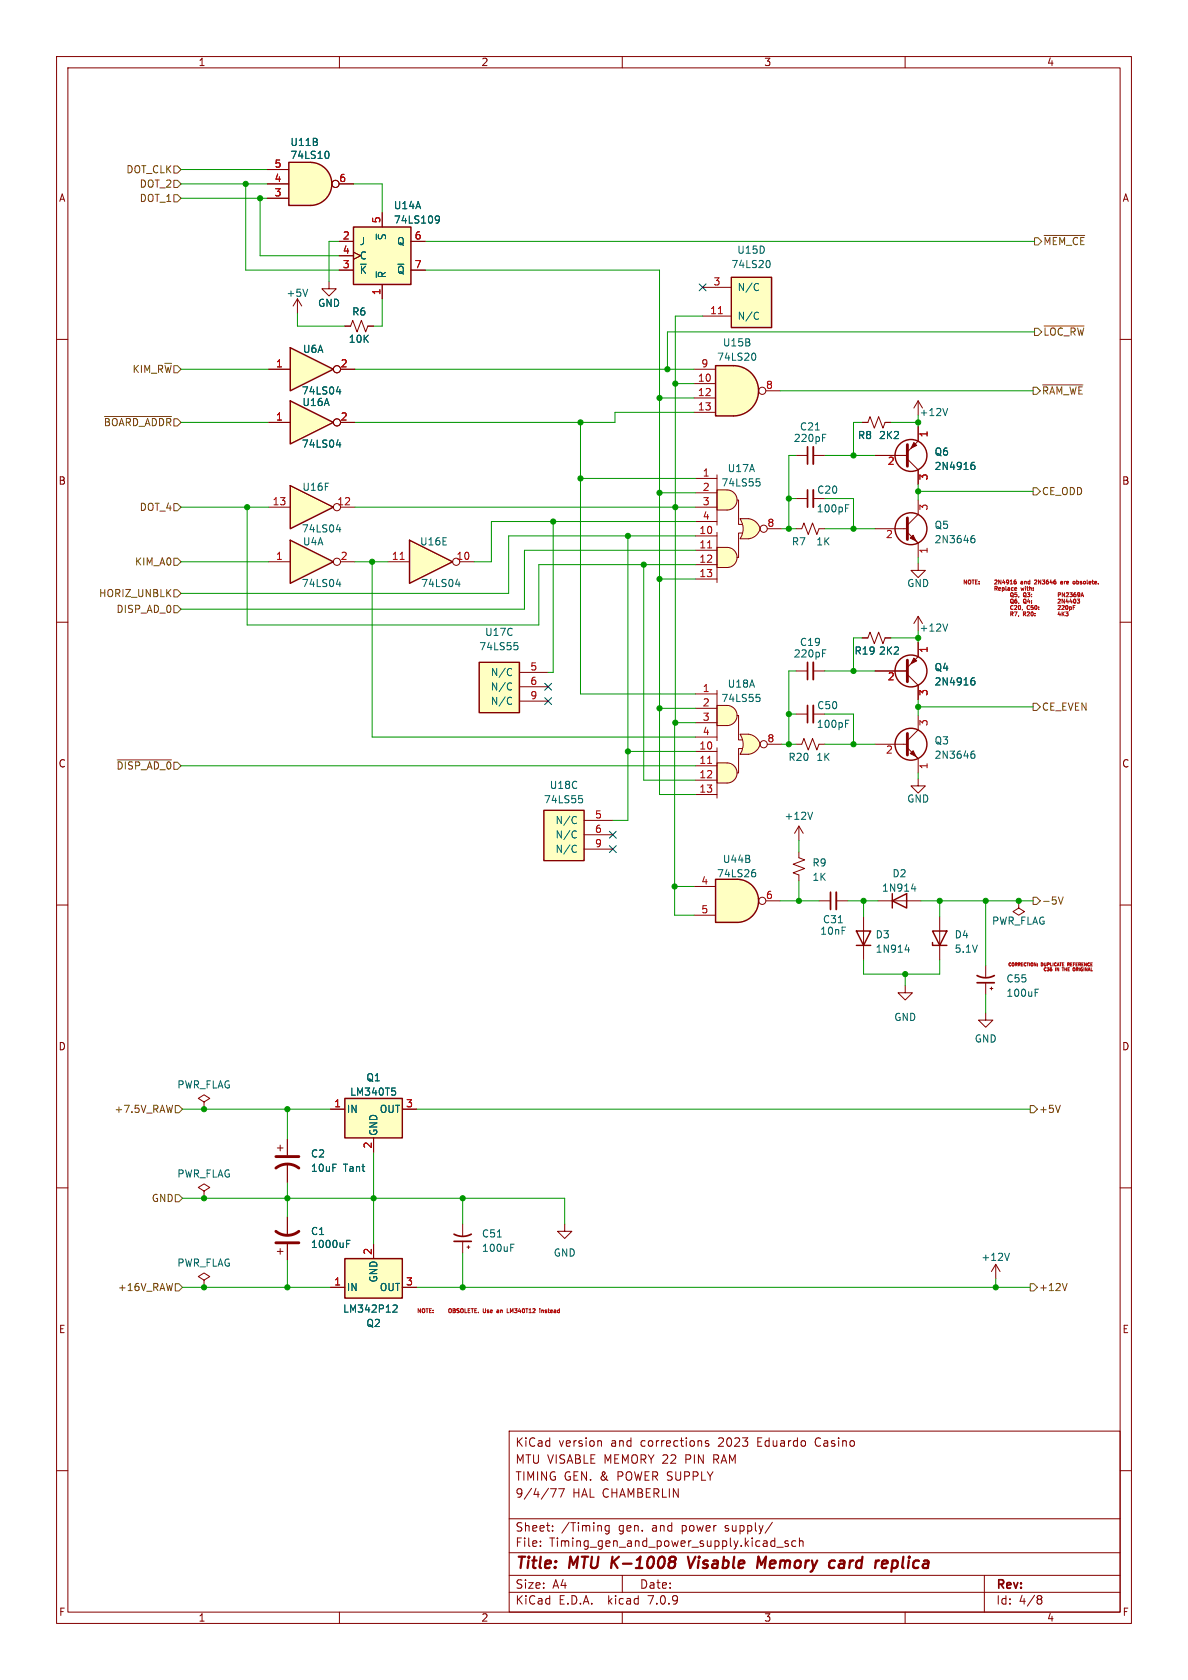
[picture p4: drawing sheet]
<svg xmlns="http://www.w3.org/2000/svg" width="210mm" height="297mm" viewBox="0 0 210 297" stroke-linecap="round" stroke-linejoin="round" font-family="sans-serif">
<g fill="none" stroke="#840000" stroke-width=".18">
<path d="M10 10h190v277h-190zM12 12h186v273h-186zM60 10v2M110 10v2M160 10v2M10 60h2M52.6 52.8l-.8 1.3M52.6 52.8v2.6M52.6 52.8l.7 1.3M198 60h2M140.7 93.5h1l.4-1 .8 2 .7-2 .8 2 .4-1h1M140.7 88.1h2"/>
<path d="M143.8 88.1h2M10 110h2M198 110h2M10 160h2M144.8 159.3h2M147.8 159.3h2.1M180.1 159.3v1.2l-1 .7 1 .6 1-.6-1-.7M180.1 159.3h.1M198 160h2M10 210h2M198 210h2M10 260h2"/>
<path d="M90 253h108v32h-108zM105.9 254.7l.4 .1v.1v.8M125.2 254.8l-.3-.1-.2 .2 .1 .2 .4 .2v.3h-.5M198 260h2M90 278.5h108M90 274.5h108M90 268.5h108M95.5 273.2v.2M95.5 272.5v.1M97.3 263.2h1l-.6 1.5M97.7 270.5v.2M97.7 269.8v.1"/>
<path d="M98.8 263.2h1l-.7 1.5M107.7 269.7v1.2l-.3 .3-.4-.1M107.7 269.8l-.4-.1-.3 .3v.4l.1 .2h.6M110 278.5v3M136.5 269.1l-1.3 1.9M137.3 273.5h1.2M139.3 272.5l-.3-.1-.2 .2v.2l.5 .2v.3h-.5M140.7 272.5l-.5-.1-.2 .3v.4l.1 .2h.6M141.3 272.5l.2-.1 .4 .1 .1 .9M141.3 271.9v1.5M174 278.5v6.5M60 285v2"/>
<path d="M90 281.5h108M110 285v2M160 285v2M183.6 282.1h.3l.3 .3-.3 .3M183.6 282.7h.3M183.9 282.7l.2 .2 .1 .4-.3 .3h-.3"/>
</g>
<path d="M108.3 275.2l-.3 2M109.4 275.2l-1.3 1.1M119.1 275.2l.3 .2a.44 .44 0 0 1-.4 .7l.3 .2a.67 .67 0 0 1-.2 .8M121.6 275.2l.4 2 .9-2M134.1 275.2l.5 1.4 .8-1.4-.2 2M148.5 276l.2-.1 .5 .1M149.3 276.3l-.7 .1a.4 .4 0 0 0-.3 .4 .4 .4 0 0 0 .2 .4l.7-.1M157.7 277.1l.5 .1M157.8 275.9l-.2 2M158 275.9l-.2 .1" fill="none" stroke="#840000" stroke-width=".4"/>
<path d="M54.4 51.1l-.4 1.3M149.5 89.8h.4M149.5 89.2h.6M148.2 163.1h.7" fill="none" stroke="#006464" stroke-width=".18"/>
<path d="M143.8 86.6v3.1M147.8 157.7v3.1" fill="none" stroke="#840000" stroke-width=".33"/>
<path d="M142.7 86.6v3.1M146.8 157.7v3.1" fill="none" stroke="#840000" stroke-width=".3"/>
<path d="M130.3 155.4a3.8 3.8 0 0 1 3.8 3.9 3.8 3.8 0 0 1-3.8 3.8z" fill="#ffffc2" stroke="#ffffc2" stroke-width=".18"/>
<path d="M126.5 155.4h3.8v7.7h-3.8z" fill="#ffffc2"/>
<g fill="none" stroke="#840000" stroke-width=".25">
<path d="M62.5 40.1h10.1v10.2h-10.1zM129.3 49h7.1v8.9h-7.1zM126.5 155.4h3.8a3.8 3.8 0 0 1 3.8 3.9 3.8 3.8 0 0 1-3.8 3.8h-3.8z"/>
<circle cx="161" cy="93.5" r="2.82"/>
<circle cx="161" cy="118.6" r="2.82"/>
</g>
<g fill="none" stroke="#840000" stroke-width=".18">
<path d="M67.6 37.6v2.5M59.9 42.7h2.6M59.9 47.8h2.6M59.9 45.2h2.6M62.5 44.6l1.3 .6-1.3 .6M67.6 50.3v2.5M72.6 42.7h2.6M72.6 47.8h2.6M124.2 55.9h5.1M124.2 50.8h5.1M154.7 93.5h5.7M160.4 94.1l1.9 1.9v2.6"/>
<path d="M161.7 95.4l.5 .5M162.3 88.4v2.5l-1.9 1.9M152.4 112.8h1l.4-1 .8 2 .7-2 .8 2 .4-1h1M154.7 118.6h5.7M160.4 119.3l1.9 1.9v2.5M162.3 113.5v2.6l-1.9 1.9M162.3 109v2.5M162.3 109l-.8 1.2M162.3 109l.8 1.2M140.7 131.6h1l.4-1 .8 2 .7-2 .8 2 .4-1h1M122.7 156.7h3.8M135.4 159.3h2.5"/>
<path d="M122.7 161.8h3.8"/>
<circle cx="134.7" cy="159.3" r=".63"/>
</g>
<g fill="none" stroke="#006464" stroke-width=".18">
<path d="M77.1 38.2h.3l.2 .1a.84 .84 0 0 1-.3 1.1h-.2M77.7 38.7l-.3 .3-.3-.1M133.8 55.2l.3 .1M133.8 50.1l.3 .1M134.1 56.3l-.3 .2M134.1 51.3l-.3 .1M135.8 46a.79 .79 0 0 1 0 1.3M171.7 95.2h.4l.2 .2-.1 .5h-.5M172.2 94.7l-.4 .1M167.5 110.3l-.4 1.3M172.2 119.8l-.4 .2M171.7 120.4l.4-.1 .2 .3-.1 .4h-.5"/>
<path d="M133.1 154.2l.4 .1 .1 .2-.1 .4-.4 .1M133.2 153.7h.3"/>
</g>
<path d="M160.4 91.6v3.8M160.4 116.7v3.8" fill="none" stroke="#840000" stroke-width=".51"/>
<g fill="#840000" stroke="#840000" stroke-width=".18">
<path d="M160.9 95.1l.5-.5 .5 1z"/>
<path d="M161.5 116.3l.6 .5-1.1 .5z"/>
</g>
<g fill="#ffffc2" stroke="#ffffc2" stroke-width=".18">
<path d="M129.3 49h7.1v8.9h-7.1z"/>
<path d="M62.5 40.1h10.1v10.2h-10.1z"/>
<path d="M129.7 64.6a4.4 4.4 0 0 1 4.4 4.5 4.4 4.4 0 0 1-4.4 4.4z"/>
</g>
<path d="M127 55.5h.7" fill="none" stroke="#a90000" stroke-width=".18"/>
<path d="M126.5 64.6h3.2v8.9h-3.2z" fill="#ffffc2"/>
<g fill="none" stroke="#840000" stroke-width=".25">
<path d="M126.5 64.6h3.2a4.4 4.4 0 0 1 4.4 4.5 4.4 4.4 0 0 1-4.4 4.4h-3.2zM84.7 117.1h7.1v8.9h-7.1zM157.7 159.3l2.6-1.3v2.5zM157.7 158v2.5M151.4 164.6h2.5l-1.2 2.5zM151.4 167.1h2.5M61 222.5h10.1v7h-10.1z"/>
<circle cx="161" cy="80.5" r="2.82"/>
<circle cx="161" cy="131.6" r="2.82"/>
</g>
<g fill="none" stroke="#840000" stroke-width=".18">
<path d="M58.2 49.8v1.3h1.2l-1.2 1.2-1.3-1.2h1.3M61 57.7h1l.4-1.1 .7 2.1 .8-2.1 .7 2.1 .4-1h1M122.7 67.8h3.8M122.7 70.4h3.8M122.7 72.9h3.8M122.7 65.3h3.8M135.4 69.1h2.5M152.4 74.7h1l.4-1 .8 2 .7-2 .8 2 .4-1h1M162.3 75.4v2.6l-1.9 1.9M162.3 70.9v2.5M162.3 70.9l-.8 1.2M162.3 70.9l.8 1.2"/>
<path d="M140.7 80.5h2M143.8 80.5h2M154.7 80.5h5.7M160.4 81.2l1.9 1.9v2.5M162.3 99.6v1.2h1.3l-1.3 1.3-1.3-1.3h1.3M91.8 118.9h5.1M140.7 118.6h2M143.8 118.6h2M91.8 121.4h5.1M91.8 124h5.1M140.7 126.2h2M143.8 126.2h2"/>
<path d="M154.7 131.6h5.7M160.4 132.2l1.9 1.9v2.6M161.7 133.5l.5 .5M162.3 126.5v2.5l-1.9 1.9M155.2 159.3h7.6M152.7 162.1v7.6M160 174.2v1.3h1.3l-1.3 1.3-1.3-1.3h1.3M174.2 179.1v1.2h1.3l-1.3 1.3-1.2-1.3h1.2M174.2 170.7v2M174.2 173.7v2.1M175 174.8h.5M175.3 174.5v.5"/>
<path d="M66 220v2.5M58.4 227.6h2.6M71.1 227.6h2.6"/>
<circle cx="134.7" cy="69.1" r=".63"/>
</g>
<g fill="none" stroke="#006464" stroke-width=".18">
<path d="M133.3 62.4a.79 .79 0 0 1 0 1.3M144.1 76h.8M145.4 77.4h.4M145.4 76.8h.6M167.5 72.2l-.4 1.3M171.7 82.3l.4-.1 .2 .3-.1 .4h-.5M172.2 81.7l-.4 .2M90.2 118.2l.3 .1M90.5 119.3l-.3 .2M90.9 113.6h.6M91 114.1h.3l.3 .2-.2 .5-.4 .1M145.4 115.5h.4"/>
<path d="M145.4 114.9h.6M90.2 120.7l.3 .1M90.2 123.3l.3 .1M90.5 121.9l-.3 .1M90.5 124.4l-.3 .1M149.5 127.9h.4M149.5 127.3h.6M171.7 133.3h.4l.2 .2-.1 .5h-.5M172.2 132.8l-.4 .1M161.1 157.1h.8M161.7 156.7v.9M160 167.9h.8"/>
<path d="M160.6 167.5v.8M183 175.5h.4M183 174.9h.6M69.5 230.8l.5-.1 .2 .4-.8 .9h.8"/>
</g>
<path d="M143.8 79v3M143.8 117.1v3M143.8 124.7v3.1" fill="none" stroke="#840000" stroke-width=".33"/>
<path d="M142.7 79v3M142.7 117.1v3M142.7 124.7v3.1M172.7 172.5a3.2 3.2 0 0 0 3.1 0M172.7 173.7h3.1" fill="none" stroke="#840000" stroke-width=".3"/>
<path d="M160.4 78.6v3.8M160.4 129.7v3.8" fill="none" stroke="#840000" stroke-width=".51"/>
<g fill="#840000" stroke="#840000" stroke-width=".18">
<path d="M160.9 133.2l.5-.5 .5 1z"/>
<path d="M161.5 78.2l.6 .5-1.1 .5z"/>
</g>
<g fill="#ffffc2" stroke="#ffffc2" stroke-width=".18">
<path d="M61 222.5h10.1v7h-10.1z"/>
<path d="M84.7 117.1h7.1v8.9h-7.1z"/>
</g>
<path d="M51.3 61.5l7.6 3.8-7.6 3.8z" fill="#ffffc2"/>
<path d="M51.3 61.5l7.6 3.8-7.6 3.8z" fill="none" stroke="#840000" stroke-width=".25"/>
<g fill="none" stroke="#840000" stroke-width=".18">
<path d="M47.5 65.3h3.8M60.2 65.3h2.5M176 223.5l-.7 1.3M176 223.5v2.6M176 223.5l.8 1.3"/>
<circle cx="59.6" cy="65.3" r=".63"/>
</g>
<path d="M59.5 69.2h.8M60.1 68.8v.9M178.4 221.6l-.4 1.2" fill="none" stroke="#006464" stroke-width=".18"/>
<g fill="#ffffc2" stroke="#ffffc2" stroke-width=".18">
<path d="M128.5 96.8a1.78 1.78 0 0 1 1.8 1.8 1.78 1.78 0 0 1-1.8 1.7z"/>
<path d="M128.5 86.6a1.78 1.78 0 0 1 1.8 1.8 1.78 1.78 0 0 1-1.8 1.8z"/>
</g>
<g fill="#ffffc2">
<path d="M126.7 96.8h1.8v3.5h-1.8z"/>
<path d="M126.7 86.6h1.8v3.6h-1.8z"/>
<path d="M130.8 91.7h1.5v3.6h-1.5a3.1 3.1 0 0 0 0-3.6z"/>
</g>
<g fill="#ffffc2" stroke="#ffffc2" stroke-width=".18">
<path d="M132.1 92.9l2.3 .6a2.37 2.37 0 0 1-2.1 1.8z"/>
<path d="M132.3 91.7a2.42 2.42 0 0 1 2.1 1.8l-2.4 .6z"/>
<path d="M54.9 28.7a3.8 3.8 0 0 1 3.8 3.8 3.8 3.8 0 0 1-3.8 3.8z"/>
</g>
<g fill="none" stroke="#840000" stroke-width=".18">
<path d="M122.9 84.6h3.8M122.9 94.7h3.8M122.9 97.3h3.8M122.9 99.8h3.8M122.9 87.1h3.8M122.9 89.7h3.8M122.9 92.2h3.8M126.7 96.8h1.8a1.78 1.78 0 0 1 1.8 1.8 1.78 1.78 0 0 1-1.8 1.7h-1.8zM126.7 86.6h1.8a1.78 1.78 0 0 1 1.8 1.8 1.78 1.78 0 0 1-1.8 1.8h-1.8zM126.7 83.9v8.9M126.7 94.1v8.9M130.3 88.4h.3v4.3h.6"/>
<path d="M130.8 91.7h1.5a2.19 2.19 0 0 1 2 2 2.37 2.37 0 0 1-2 1.6h-1.5a3.1 3.1 0 0 0 0-3.6zM131.2 94.2h-.6v4.4h-.3M135.6 93.5h2.6M122.9 102.4h3.8"/>
<circle cx="135" cy="93.5" r=".63"/>
</g>
<path d="M125.1 96.9h.7" fill="none" stroke="#a90000" stroke-width=".18"/>
<path d="M133.7 84.7h.6M133.8 85.1h.3l.3 .3-.2 .5h-.4" fill="none" stroke="#006464" stroke-width=".18"/>
<path d="M51.1 28.7h3.8v7.6h-3.8z" fill="#ffffc2"/>
<path d="M51.1 28.7h3.8a3.8 3.8 0 0 1 3.8 3.8 3.8 3.8 0 0 1-3.8 3.8h-3.8z" fill="none" stroke="#840000" stroke-width=".25"/>
<g fill="none" stroke="#840000" stroke-width=".18">
<path d="M47.2 35.1h3.9M47.2 32.5h3.9M47.2 30h3.9M59.9 32.5h2.6"/>
<circle cx="59.3" cy="32.5" r=".63"/>
</g>
<path d="M57.9 26.7a.79 .79 0 0 1 0 1.3" fill="none" stroke="#006464" stroke-width=".18"/>
<path d="M51.3 70.9l7.6 3.8-7.6 3.8z" fill="#ffffc2"/>
<path d="M51.3 70.9l7.6 3.8-7.6 3.8z" fill="none" stroke="#840000" stroke-width=".25"/>
<g fill="none" stroke="#840000" stroke-width=".18">
<path d="M47.5 74.7h3.8M60.2 74.7h2.5"/>
<circle cx="59.6" cy="74.7" r=".63"/>
</g>
<path d="M59.5 78.6h.8M60.1 78.2v.9" fill="none" stroke="#006464" stroke-width=".18"/>
<path d="M51.3 85.9l7.6 3.8-7.6 3.8z" fill="#ffffc2"/>
<path d="M51.3 85.9l7.6 3.8-7.6 3.8z" fill="none" stroke="#840000" stroke-width=".25"/>
<g fill="none" stroke="#840000" stroke-width=".18">
<path d="M47.5 89.7h3.8M60.2 89.7h2.5"/>
<circle cx="59.6" cy="89.7" r=".63"/>
</g>
<path d="M59.5 93.6h.8M60.1 93.2v.9" fill="none" stroke="#006464" stroke-width=".18"/>
<path d="M72.4 95.5l7.6 3.8-7.6 3.8z" fill="#ffffc2"/>
<path d="M72.4 95.5l7.6 3.8-7.6 3.8z" fill="none" stroke="#840000" stroke-width=".25"/>
<g fill="none" stroke="#840000" stroke-width=".18">
<path d="M68.6 99.3h3.8M81.3 99.3h2.5"/>
<circle cx="80.6" cy="99.3" r=".63"/>
</g>
<path d="M70.7 98.9h.8" fill="none" stroke="#a90000" stroke-width=".18"/>
<path d="M80.5 103.3h.8M81.2 102.9v.8" fill="none" stroke="#006464" stroke-width=".18"/>
<path d="M51.3 95.5l7.6 3.8-7.6 3.8z" fill="#ffffc2"/>
<path d="M51.3 95.5l7.6 3.8-7.6 3.8zM96.1 143.3h7.2v8.8h-7.2zM61 194.2h10.1v7h-10.1z" fill="none" stroke="#840000" stroke-width=".25"/>
<g fill="none" stroke="#840000" stroke-width=".18">
<path d="M47.5 99.3h3.8M60.2 99.3h2.5M103.3 145h5M103.3 147.6h5M103.3 150.1h5M36.1 194.8l1-.6-1-.7-1 .7 1 .6v1.3M36.1 196.1h.1M58.4 196.1h2.6M71.1 196.1h2.6M36.1 210.6l1-.7-1-.6-1 .6 1 .7v1.2M36.1 211.8h.1M49 202.9h1"/>
<path d="M49.5 202.4v1.1M50.8 201.4v2.8M50.8 205.7v3.3M50.8 215.1v3.3M50.8 220v2.8M66 201.2v2.5M81.8 216.4v2M81.8 219.5v2M99.8 216.4v1.3h1.3l-1.3 1.2-1.2-1.2h1.2M36.1 226.3l1-.6-1-.7-1 .7 1 .6v1.3M36.1 227.6h.1M49 221.2h1"/>
<path d="M49.5 220.7v1M82.5 220.5h.6M82.8 220.2v.5"/>
<circle cx="59.6" cy="99.3" r=".63"/>
</g>
<g fill="none" stroke="#006464" stroke-width=".18">
<path d="M59.5 103.3h.8M60.1 102.9v.8M101.7 144.3l.2 .2M101.7 146.9l.2 .1M101.7 149.4l.2 .1M101.9 145.5l-.2 .1M101.9 148l-.2 .2M101.9 150.6l-.2 .1M102.3 140.7h.6M102.4 141.1h.3l.3 .3-.1 .5h-.5M69.3 192.3h.6M69.7 192.8l.2 .3v.3l-.2 .2"/>
<path d="M61.3 219.9h.4M61.3 219.3h.6M87.9 218.7h.7M90.3 220h.6M90.3 220.6h.4"/>
</g>
<path d="M48.8 217.7a3.3 3.3 0 0 0 4 0M48.8 206.5a3.3 3.3 0 0 1 4 0M48.8 219.7h4M48.8 204.5h4" fill="none" stroke="#840000" stroke-width=".51"/>
<g fill="#ffffc2" stroke="#ffffc2" stroke-width=".18">
<path d="M96.1 143.3h7.2v8.8h-7.2z"/>
<path d="M61 194.2h10.1v7h-10.1z"/>
<path d="M128.5 134.9a1.78 1.78 0 0 1 1.8 1.8 1.78 1.78 0 0 1-1.8 1.7z"/>
<path d="M128.5 124.7a1.78 1.78 0 0 1 1.8 1.8 1.78 1.78 0 0 1-1.8 1.8z"/>
</g>
<path d="M80.3 218.2a3.2 3.2 0 0 0 3 0M80.3 219.5h3" fill="none" stroke="#840000" stroke-width=".3"/>
<g fill="#ffffc2">
<path d="M126.7 134.9h1.8v3.5h-1.8z"/>
<path d="M126.7 124.7h1.8v3.6h-1.8z"/>
<path d="M130.8 129.8h1.5v3.6h-1.5a3.1 3.1 0 0 0 0-3.6z"/>
</g>
<g fill="#ffffc2" stroke="#ffffc2" stroke-width=".18">
<path d="M132.1 131l2.3 .6a2.37 2.37 0 0 1-2.1 1.8z"/>
<path d="M132.3 129.8a2.42 2.42 0 0 1 2.1 1.8l-2.4 .6z"/>
</g>
<g fill="none" stroke="#840000" stroke-width=".18">
<path d="M47.2 35.1h3.9M47.2 32.5h3.9M47.2 30h3.9M59.9 32.5h2.6M67.6 37.6v2.5M59.9 42.7h2.6M59.9 47.8h2.6M59.9 45.2h2.6M61 57.7h1M62.5 44.6l1.3 .6-1.3 .6M65 57.7h1M67.6 50.3v2.5"/>
<path d="M72.6 42.7h2.6M72.6 47.8h2.6M47.5 74.7h3.8M47.5 65.3h3.8M60.2 74.7h2.5M60.2 65.3h2.5M152.4 74.7h1M156.5 74.7h1M162.3 75.4v2.6M154.7 80.5h5.7M162.3 83.1v2.5M152.4 112.8h1"/>
<path d="M154.7 118.6h5.7M156.5 112.8h1M162.3 113.5v2.6M122.9 122.7h3.8M122.9 132.8h3.8M122.9 135.4h3.8M122.9 137.9h3.8M122.9 125.2h3.8M122.9 127.8h3.8M122.9 130.3h3.8M126.7 134.9h1.8a1.78 1.78 0 0 1 1.8 1.8 1.78 1.78 0 0 1-1.8 1.7h-1.8zM126.7 124.7h1.8a1.78 1.78 0 0 1 1.8 1.8 1.78 1.78 0 0 1-1.8 1.8h-1.8z"/>
<path d="M126.7 122v8.9M126.7 132.2v8.9M130.3 126.5h.3v4.3h.6M130.8 129.8h1.5a2.19 2.19 0 0 1 2 2 2.37 2.37 0 0 1-2 1.6h-1.5a3.1 3.1 0 0 0 0-3.6zM131.2 132.3h-.6v4.4h-.3M135.6 131.6h2.6M162.3 137.7v1.2h1.3l-1.3 1.3-1.3-1.3h1.3M162.3 121.2v2.5M122.9 140.5h3.8M141.2 150.6v1l1 .4-2 .8 2 .7-2 .8 1 .4v1M141.2 146.1v2.5M141.2 146.1l-.7 1.2"/>
<path d="M141.2 146.1l.8 1.2M166.1 162.1v7.6M58.4 196.1h2.6M71.1 196.1h2.6M50.8 201.4v2.8M50.8 205.7v3.3M50.8 215.1v3.3M50.8 220v2.8M66 201.2v2.5M66 220v2.5M58.4 227.6h2.6M71.1 227.6h2.6"/>
<circle cx="59.3" cy="32.5" r=".63"/>
<circle cx="59.6" cy="74.7" r=".63"/>
<circle cx="59.6" cy="65.3" r=".63"/>
<circle cx="135" cy="131.6" r=".63"/>
</g>
<path d="M125.1 135h.7" fill="none" stroke="#a90000" stroke-width=".18"/>
<g fill="none" stroke="#006464" stroke-width=".18">
<path d="M57.9 26.7a.79 .79 0 0 1 0 1.3M77.1 38.2h.3l.2 .1a.84 .84 0 0 1-.3 1.1h-.2M77.7 38.7l-.3 .3-.3-.1M59.5 69.2h.8M59.5 78.6h.8M60.1 68.8v.9M60.1 78.2v.9M171.7 82.3l.4-.1 .2 .3-.1 .4h-.5M172.2 81.7l-.4 .2M172.2 119.8l-.4 .2M133.7 122.8h.6M133.8 123.2h.3l.3 .3-.2 .5h-.4"/>
<path d="M171.7 120.4l.4-.1 .2 .3-.1 .4h-.5M143.6 143.6l-.4 1.3M69.3 192.3h.6M69.7 192.8l.2 .3v.3l-.2 .2M61.3 219.9h.4M61.3 219.3h.6M69.5 230.8l.5-.1 .2 .4-.8 .9h.8"/>
</g>
<path d="M164.8 166.6v.5h2.6M164.8 164.6h2.6l-1.3 2.5z" fill="none" stroke="#840000" stroke-width=".25"/>
<g fill="none" stroke="#725600" stroke-width=".18">
<path d="M30.7 34.4h.7l.6 .7-.6 .6h-.7zM30.7 31.9h.7l.6 .6-.6 .6h-.7zM30.7 29.3h.7l.6 .7-.6 .6h-.7zM182.9 42h.6l.6 .7-.6 .6h-.6zM182.9 58h.6l.6 .7-.6 .6h-.6zM184.6 41.6h7.2M184.6 57.6h7M18.5 73.6h11.8M29.1 64.2h1.2M182.6 68.5h.7l.6 .6-.6 .6h-.7zM184.3 68h7.1M30.7 98.7h.7l.6 .6-.6 .6h-.7z"/>
<path d="M30.7 89h.7l.6 .7-.6 .6h-.7zM182.6 86.2h.7l.6 .7-.6 .6h-.7zM30.7 104.3h.7l.6 .6-.6 .6h-.7zM30.7 107.1h.7l.6 .6-.6 .6h-.7zM20.7 134.3h9.6M182.6 124.3h.7l.6 .7-.6 .6h-.7zM182.6 158.6h.7l.6 .7-.6 .6h-.7zM187.1 158.6l.4 1.2 .4-1.2M30.5 195.4l-.3 1.3M31 195.5h.6l.7 .6-.7 .6h-.6zM182.1 195.5h.7l.6 .6-.6 .6h-.7zM187.4 195.4l-.4 1.3"/>
<path d="M31 211.2h.6l.7 .6-.7 .7h-.6zM31 226.9h.6l.7 .7-.7 .6h-.6zM182.1 226.9h.7l.6 .7-.6 .6h-.7zM188.6 226.9l-.4 1.3"/>
</g>
<g fill="none" stroke="#c20000" stroke-width=".18">
<path d="M175.9 103.7v.7M176 104l.3 .4M176.1 103.7l.1 .3h-.3M176.5 104.1h.4l-.1-.2-.3 .1 .1 .3h.2M177.2 103.9h.2l.1 .1-.1 .3h-.2M177.2 103.9v.7M177.4 102.5l-.2 .5h.5M177.6 102.8v.4M177.8 103.7l.1 .7M177.9 102.9l.1-.3h.3v.5l-.3 .1M177.9 102.9h.1M178.2 103.9h.2l.1 .5"/>
<path d="M178.3 102.8l-.1 .2-.2-.1M178.5 104.1l-.4 .1 .1 .2 .3-.1M178.6 103.2h.4M178.6 102.7l.2-.2v.7M178.7 104.8l.4 .1v.4l-.2 .2-.2-.1zM178.7 106h.4v.4l-.2 .2-.2-.1zM178.8 105.3l.3 .3M178.8 106.5l.3 .2M178.8 108.5l.3 .4M179 108.2h-.3v.7M179 108.2h.1M179 108.5h-.3"/>
<path d="M179 108.2v.3M179 108.5h.1M179.1 107.1a.31 .31 0 0 0-.5 .3 .31 .31 0 0 0 .5 .3M179.1 103.9h-.2l-.1 .1v.3h.3M179.2 102.9l.2-.1h.2v.4M179.3 103.2h.1M179.3 103.2h.3M179.3 108.2h.5l-.3 .7M179.3 107.1l.3-.1 .1 .2-.4 .5h.4M179.4 104.1h.3v-.2l-.3 .1v.3h.3M179.4 105.4l.3 .1M179.4 106.3h.1"/>
<path d="M179.4 106.2h.3M179.4 106.2v.1M179.6 102.5l-.3 .2v.5M179.6 103.2h.1M179.7 105.9l-.3 .2v.5h.3v-.3M179.7 106.2v.1M179.7 104.8h-.3v.3h.3v.3M179.7 105.4v.1M180.1 108.8l-.1 .2M180.1 105.5l-.1 .1M180.1 106.6l-.1 .1M180.1 107.1l.1-.1a.32 .32 0 0 1 .2 .4 .32 .32 0 0 1-.3 .3z"/>
<path d="M180.7 107.7v.1M183 102.5l-.1 .1M183.2 102.8l-.4 .4h.5M187 107.1l.3-.1 .1 .2-.4 .5h.4M187.1 106h-.1M187.2 108.1l-.2 .5h.5M187.4 106v.2l-.4 .4h.4M187.4 108.4v.5M187.5 102.8h.3v.4M187.7 107.1l.3-.1 .1 .2-.4 .5h.4M187.7 108.2v.7M187.8 102.9l-.3 .2 .1 .1h.2"/>
<path d="M187.8 108.5l.3 .4M188.1 105.9v.7l-.4-.7v.7M188.1 108.2l-.4 .4M188.2 104.8v.7l-.4-.7v.7M188.4 108.2h.4l-.2 .2 .2 .1v.3h-.4M188.5 107.1v-.1a.32 .32 0 0 1 .3 .4 .32 .32 0 0 1-.4 .3zM188.5 104.9l.2-.1 .2 .2-.5 .5h.5M188.6 105.9l-.2 .5h.5M188.8 106.2v.4M189.1 107.7h.2M189.1 104.8h.4l-.2 .3h.2v.3M189.1 105.4l.4 .1"/>
<path d="M189.3 105.9l-.2 .5h.4M189.4 107.7v-.4h-.3v.7M189.4 107.7h-.1M189.4 106.2v.4M189.5 105.4v.1M189.7 107.4h.2M189.8 102.8l.2 .1v.3h-.2M189.8 105.2l.1-.1h.2l.1 .3M189.9 106v-.1a.32 .32 0 0 1 .3 .4 .32 .32 0 0 1-.4 .3zM190 107h-.3v.7M190.1 104.8h-.2l-.1 .3v.3l.3 .1M190.2 105.4l-.1 .1"/>
<path d="M190.3 102.5v.7M190.3 103.2h.1M190.4 102.8h-.1M190.4 105.9h.4l-.2 .3 .2 .1v.3h-.4M190.8 105.2h-.3v-.4h.2l.2 .1-.1 .4-.3 .2M190.8 105.2h.1M190.9 105.1l-.1 .1M191.1 105.5l.2-.7 .2 .7M191.1 105.3h.4M185.8 171.3l.1 .1-.1 .2M188.7 170.5h.2M188.9 170.2h-.2v.6"/>
<path d="M189.9 171.1l.1 .4-.2 .1M82.8 231.7h.2M83.1 231.4h-.3v.7h.3M83.3 231.4h.4M83.5 231.4v.7M83.9 231.7h.3M84.3 231.4h-.4v.7h.4M84.6 232h.1M84.6 232h-.1M87.9 231.6h.1M87.9 231.8l-.1 .1 .1 .2M89.7 231.4v.7h.3"/>
<path d="M95.4 231.4h.1M95.4 231.6v.5M95.8 231.6v.5M95.8 231.7l.2-.1 .1 .5"/>
</g>
<g fill="none" stroke="#009600" stroke-width=".18">
<path d="M32 35.1h15.2M32 32.5h15.2M32 30h15.2M43.4 32.5v15.3h16.5M46 35.1v10.1h13.9M62.5 32.5h5.1v5.1M52.6 55.4v2.3h8.4M59.9 42.7h-1.7v7.1M67.6 52.8v4.9h-1.6M75.2 42.7h107.7M75.2 47.8h41.4v92.7h6.3M124.2 55.9h-4.8v71.9"/>
<path d="M182.9 58.7h-64.9v6.6M32 65.3h15.5M32 74.7h15.5M62.7 65.3h60M102.6 74.7v48h20.3M116.6 70.4h6.1M119.4 67.8h3.3M122.7 72.9h-14v1.8h-46M137.9 69.1h44.7M152.4 74.7h-1.5v5.8M157.5 74.7h4.8M162.3 73.4v2"/>
<path d="M32 99.3h15.5M32 89.7h15.5M43.7 89.7v20.8h51.5v-10.7h27.7M62.7 99.3h5.9M62.7 89.7h60.2M65.8 99.3v31h57.1M97.8 92.2v26.7h-.9M102.6 84.6h20.3M111 94.7v50.3h-2.7M113.8 99.8v38.1h9.1M116.6 87.1h6.3M122.9 92.2h-36v7.1h-3.1"/>
<path d="M122.9 94.7h-33v10.2h-57.9M122.9 97.3h-30.2v10.4h-60.7M138.2 93.5h2.5M139.4 88.1h1.3M140.7 80.5h-1.3v13M145.8 93.5h8.9M145.8 88.1h5.1v5.4M145.8 80.5h8.9M162.3 85.6v2.8M162.3 98.6v1M162.3 86.9h20.3M116.6 102.4h6.3"/>
<path d="M140.7 118.6h-1.3v13M145.8 118.6h8.9M152.4 112.8h-1.5v5.8M157.5 112.8h4.8M162.3 111.5v2M32 135.4h90.9M111 132.8h11.9M116.6 125.2h6.3M122.9 127.8h-3.6v34h3.4M138.2 131.6h2.5M139.4 126.2h1.3M145.8 126.2h5.1v5.4"/>
<path d="M145.8 131.6h8.9M162.3 123.7v2.8M162.3 136.7v1M162.3 125h20.3M119.3 156.7h3.4M137.9 159.3h6.9M141.2 148.6v2M141.2 155.7v3.6M149.9 159.3h5.3M152.7 159.3v2.8M162.8 159.3h19.8M166.1 159.3v2.8"/>
<path d="M174.2 159.3v11.4M152.7 169.7v2.5h13.4v-2.5M160 172.2v2M174.2 175.8v3.3M32.3 196.1h26.1M50.8 196.1v5.3M73.7 196.1h108.4M32.3 211.8h67.5v4.6M50.8 209v6.1M66 203.7v16.3M81.8 211.8v4.6M32.3 227.6h26.1"/>
<path d="M50.8 222.8v4.8M73.7 227.6h108.4M81.8 221.5v6.1M176 226.1v1.5"/>
</g>
<path d="M123.6 50.2l1.2 1.2M124.8 50.2l-1.2 1.2M96.3 120.8l1.2 1.2M96.3 123.3l1.2 1.3M97.5 120.8l-1.2 1.2M97.5 123.3l-1.2 1.3M107.7 149.5l1.2 1.2M107.7 147l1.2 1.2M108.9 149.5l-1.2 1.2M108.9 147l-1.2 1.2" fill="none" stroke="#000084" stroke-width=".18"/>
<g fill="#009600" stroke="#009600" stroke-width=".18">
<circle cx="97.8" cy="92.2" r=".46"/>
<circle cx="102.6" cy="74.7" r=".46"/>
<circle cx="118" cy="65.3" r=".46"/>
<circle cx="116.6" cy="87.1" r=".46"/>
<circle cx="111" cy="94.7" r=".46"/>
<circle cx="116.6" cy="70.4" r=".46"/>
<circle cx="102.6" cy="84.6" r=".46"/>
<circle cx="119.4" cy="67.8" r=".46"/>
<circle cx="119.4" cy="89.7" r=".46"/>
<circle cx="162.3" cy="86.9" r=".46"/>
<circle cx="150.9" cy="80.5" r=".46"/>
<circle cx="150.9" cy="93.5" r=".46"/>
<circle cx="162.3" cy="74.7" r=".46"/>
<circle cx="43.4" cy="32.5" r=".46"/>
<circle cx="46" cy="35.1" r=".46"/>
<circle cx="119.4" cy="127.8" r=".46"/>
<circle cx="139.4" cy="88.1" r=".46"/>
<circle cx="139.4" cy="93.5" r=".46"/>
<circle cx="116.6" cy="102.4" r=".46"/>
<circle cx="113.8" cy="99.8" r=".46"/>
<circle cx="43.7" cy="89.7" r=".46"/>
<circle cx="65.8" cy="99.3" r=".46"/>
<circle cx="141.2" cy="159.3" r=".46"/>
<circle cx="116.6" cy="125.2" r=".46"/>
<circle cx="111" cy="132.8" r=".46"/>
<circle cx="139.4" cy="126.2" r=".46"/>
<circle cx="139.4" cy="131.6" r=".46"/>
<circle cx="150.9" cy="131.6" r=".46"/>
<circle cx="36.1" cy="196.1" r=".46"/>
<circle cx="50.8" cy="211.8" r=".46"/>
<circle cx="50.8" cy="227.6" r=".46"/>
<circle cx="36.1" cy="211.8" r=".46"/>
<circle cx="36.1" cy="227.6" r=".46"/>
<circle cx="119.3" cy="156.7" r=".46"/>
<circle cx="50.8" cy="196.1" r=".46"/>
<circle cx="81.8" cy="227.6" r=".46"/>
<circle cx="150.9" cy="118.6" r=".46"/>
<circle cx="162.3" cy="125" r=".46"/>
<circle cx="174.2" cy="159.3" r=".46"/>
<circle cx="152.7" cy="159.3" r=".46"/>
<circle cx="166.1" cy="159.3" r=".46"/>
<circle cx="180.1" cy="159.3" r=".46"/>
<circle cx="162.3" cy="112.8" r=".46"/>
<circle cx="160" cy="172.2" r=".46"/>
<circle cx="81.8" cy="211.8" r=".46"/>
<circle cx="66" cy="211.8" r=".46"/>
<circle cx="176" cy="227.6" r=".46"/>
</g>
<g font-size="2.8" fill="#840000">
<text x="91" y="277.9">Title:</text>
<text x="100.7" y="277.9">MTU</text>
<text x="108.9" y="277.9">K-1008</text>
<text x="123.3" y="277.9">Visable</text>
<text x="136.3" y="277.9">Memory</text>
<text x="149.9" y="277.9">card</text>
<text x="158.8" y="277.9">replica</text>
</g>
<g font-size="2.1" fill="#840000">
<text x="91" y="256">KiCad</text>
<text x="98.7" y="256">version</text>
<text x="108" y="256">and</text>
<text x="113.4" y="256">corrections</text>
<text x="127.3" y="256">2023</text>
<text x="134.3" y="256">Eduardo</text>
<text x="144.7" y="256">Casino</text>
<text x="91" y="262">TIMING GEN. &amp;</text>
<text x="91" y="259">MTU VISABLE MEMORY 22</text>
<text x="109.3" y="262">POWER SUPPLY</text>
<text x="121.4" y="259">PIN</text>
<text x="126.5" y="259">RAM</text>
<text x="91" y="265">9/4/77</text>
<text x="101.2" y="265">HAL CHAMBERLIN</text>
<text x="91" y="273.7">File:</text>
<text x="91" y="271">Sheet:</text>
<text x="97.1" y="273.7">Timing_gen_and_power_supply.kicad_sch</text>
<text x="99.2" y="271">/Timing</text>
<text x="109.4" y="271">gen.</text>
<text x="115.4" y="271">and</text>
<text x="120.8" y="271">power</text>
<text x="128.6" y="271">supply/</text>
<text x="91" y="281.1">Size:</text>
<text x="97.7" y="281.1">A4</text>
<text x="113" y="281.1">Date:</text>
<text x="176" y="281.3">Rev:</text>
<text x="91" y="283.9">KiCad</text>
<text x="98.7" y="283.9">E.D.A.</text>
<text x="107.6" y="283.9">kicad</text>
<text x="114.9" y="283.9">7.0.9</text>
<text x="176" y="283.9">Id:</text>
<text x="180.1" y="283.9">4/8</text>
</g>
<g font-size="1.8" fill="#840000">
<text x="35" y="11.9">1</text>
<text x="85" y="11.9">2</text>
<text x="135" y="11.9">3</text>
<text x="185" y="11.9">4</text>
<text x="10.3" y="35.9">A</text>
<text x="198.4" y="35.9">A</text>
<text x="10.3" y="85.9">B</text>
<text x="198.3" y="85.9">B</text>
<text x="10.3" y="135.9">C</text>
<text x="198.3" y="135.9">C</text>
<text x="10.3" y="185.9">D</text>
<text x="198.3" y="185.9">D</text>
<text x="10.3" y="235.9">E</text>
<text x="198.3" y="235.9">E</text>
<text x="10.3" y="285.9">F</text>
<text x="35" y="286.9">1</text>
<text x="85" y="286.9">2</text>
<text x="135" y="286.9">3</text>
<text x="185" y="286.9">4</text>
<text x="198.4" y="285.9">F</text>
</g>
<g font-size="1.8" fill="#a90000">
<text x="48.4" y="29.7">5</text>
<text x="48.4" y="34.8">3</text>
<text x="48.4" y="32.3">4</text>
<text x="59.9" y="32.3">6</text>
<text x="67.3" y="39.6" transform="rotate(-90 67.3 39.6)">5</text>
<text x="60.5" y="42.4">2</text>
<text x="60.5" y="47.5">3</text>
<text x="60.5" y="45">4</text>
<text x="73.2" y="42.4">6</text>
<text x="73.2" y="47.5">7</text>
<text x="67.3" y="52.3" transform="rotate(-90 67.3 52.3)">1</text>
<text x="126" y="50.5">3</text>
<text x="125.4" y="55.6">11</text>
<text x="48.7" y="65">1</text>
<text x="60.1" y="65">2</text>
<text x="123.9" y="65">9</text>
<text x="123.3" y="67.6">10</text>
<text x="123.3" y="70.1">12</text>
<text x="135.3" y="68.8">8</text>
<text x="48.7" y="74.4">1</text>
<text x="60.1" y="74.4">2</text>
<text x="123.3" y="72.6">13</text>
<text x="164.3" y="77.4" transform="rotate(-90 164.3 77.4)">1</text>
<text x="156.8" y="82.5">2</text>
<text x="48.1" y="89.4">13</text>
<text x="59.5" y="89.4">12</text>
<text x="124.1" y="84.3">1</text>
<text x="124.1" y="86.9">2</text>
<text x="124.1" y="89.4">3</text>
<text x="164.3" y="85" transform="rotate(-90 164.3 85)">3</text>
<text x="123.5" y="94.5">10</text>
<text x="124.1" y="91.9">4</text>
<text x="135.6" y="93.2">8</text>
<text x="156.5" y="95.5">2</text>
<text x="164.3" y="90.4" transform="rotate(-90 164.3 90.4)">3</text>
<text x="48.7" y="99.1">1</text>
<text x="60.1" y="99.1">2</text>
<text x="69.2" y="99.1">11</text>
<text x="80.6" y="99.1">10</text>
<text x="123.5" y="97">11</text>
<text x="123.5" y="99.6">12</text>
<text x="164.3" y="98" transform="rotate(-90 164.3 98)">1</text>
<text x="123.5" y="102.1">13</text>
<text x="93.7" y="118.6">5</text>
<text x="164.3" y="115.5" transform="rotate(-90 164.3 115.5)">1</text>
<text x="93.7" y="121.2">6</text>
<text x="93.7" y="123.7">9</text>
<text x="124.1" y="122.4">1</text>
<text x="124.1" y="125">2</text>
<text x="156.8" y="120.6">2</text>
<text x="164.3" y="123.1" transform="rotate(-90 164.3 123.1)">3</text>
<text x="124.1" y="127.5">3</text>
<text x="124.1" y="130">4</text>
<text x="135.6" y="131.3">8</text>
<text x="164.3" y="128.5" transform="rotate(-90 164.3 128.5)">3</text>
<text x="123.5" y="132.6">10</text>
<text x="123.5" y="135.1">11</text>
<text x="123.5" y="137.7">12</text>
<text x="156.5" y="133.6">2</text>
<text x="164.3" y="136.1" transform="rotate(-90 164.3 136.1)">1</text>
<text x="123.5" y="140.2">13</text>
<text x="105.1" y="144.8">5</text>
<text x="105.1" y="147.3">6</text>
<text x="105.1" y="149.9">9</text>
<text x="123.9" y="156.5">4</text>
<text x="123.9" y="161.5">5</text>
<text x="135.3" y="159">6</text>
<text x="59" y="195.8">1</text>
<text x="71.7" y="195.8">3</text>
<text x="65.8" y="203.1" transform="rotate(-90 65.8 203.1)">2</text>
<text x="65.8" y="221.9" transform="rotate(-90 65.8 221.9)">2</text>
<text x="59" y="227.3">1</text>
<text x="71.7" y="227.3">3</text>
</g>
<g font-size="1.8" fill="#006464">
<text x="51.2" y="28.3">74LS10</text>
<text x="51.2" y="26">U11B</text>
<text x="69.5" y="37.2">U14A</text>
<text x="69.5" y="39.7">74LS109</text>
<text x="63.5" y="43.5">J</text>
<text x="63.5" y="46.1">C</text>
<text x="68.4" y="42.6" transform="rotate(-90 68.4 42.6)">~{S}</text>
<text x="70.1" y="43.5">Q</text>
<text x="129.2" y="47.6">74LS20</text>
<text x="130.2" y="45.1">U15D</text>
<text x="50.5" y="52.7">+5V</text>
<text x="63.5" y="48.6">~{K}</text>
<text x="68.4" y="49.3" transform="rotate(-90 68.4 49.3)">~{R}</text>
<text x="70.1" y="48.6">~{Q}</text>
<text x="130.3" y="51.7">N/C</text>
<text x="56.1" y="54.5">GND</text>
<text x="62.2" y="56">R6</text>
<text x="130.3" y="56.7">N/C</text>
<text x="53.5" y="62.6">U6A</text>
<text x="61.6" y="60.8">10K</text>
<text x="126.7" y="64">74LS20</text>
<text x="127.7" y="61.4">U15B</text>
<text x="53.3" y="70">74LS04</text>
<text x="53.4" y="72">U16A</text>
<text x="141.3" y="76.3">C21</text>
<text x="151.6" y="77.8">R8</text>
<text x="155.3" y="77.8">2K2</text>
<text x="162.5" y="73.8">+12V</text>
<text x="53.3" y="79.3">74LS04</text>
<text x="128.5" y="83.7">U17A</text>
<text x="140.2" y="78.3">220pF</text>
<text x="165.1" y="80.7">Q6</text>
<text x="165.1" y="83.3">2N4916</text>
<text x="53.4" y="87">U16F</text>
<text x="127.4" y="86.2">74LS55</text>
<text x="144.4" y="87.5">C20</text>
<text x="53.3" y="94.3">74LS04</text>
<text x="144.3" y="90.8">100pF</text>
<text x="165.1" y="93.7">Q5</text>
<text x="53.5" y="96.6">U4A</text>
<text x="74.2" y="96.6">U16E</text>
<text x="139.9" y="96.6">R7</text>
<text x="144.2" y="96.6">1K</text>
<text x="165.1" y="96.2">2N3646</text>
<text x="53.3" y="104">74LS04</text>
<text x="74.3" y="104">74LS04</text>
<text x="160.3" y="104">GND</text>
<text x="85.7" y="112.6">U17C</text>
<text x="162.5" y="111.9">+12V</text>
<text x="84.6" y="115.2">74LS55</text>
<text x="86.7" y="119.7">N/C</text>
<text x="140.2" y="116.4">220pF</text>
<text x="141.3" y="114.4">C19</text>
<text x="151" y="115.9">R19</text>
<text x="155.3" y="115.9">2K2</text>
<text x="165.1" y="118.8">Q4</text>
<text x="86.7" y="122.3">N/C</text>
<text x="86.7" y="124.8">N/C</text>
<text x="127.4" y="124.3">74LS55</text>
<text x="128.5" y="121.8">U18A</text>
<text x="144.4" y="125.6">C50</text>
<text x="165.1" y="121.4">2N4916</text>
<text x="144.3" y="128.9">100pF</text>
<text x="165.1" y="131.8">Q3</text>
<text x="139.3" y="134.7">R20</text>
<text x="144.2" y="134.7">1K</text>
<text x="165.1" y="134.3">2N3646</text>
<text x="96.1" y="142.2">74LS55</text>
<text x="97.1" y="139.7">U18C</text>
<text x="160.3" y="142.1">GND</text>
<text x="98.1" y="145.9">N/C</text>
<text x="98.1" y="148.4">N/C</text>
<text x="138.6" y="145.1">+12V</text>
<text x="98.1" y="151">N/C</text>
<text x="126.7" y="155.3">74LS26</text>
<text x="127.7" y="152.8">U44B</text>
<text x="143.5" y="153.4">R9</text>
<text x="143.5" y="155.9">1K</text>
<text x="157.7" y="155.3">D2</text>
<text x="155.8" y="157.8">1N914</text>
<text x="144.9" y="165.5">10nF</text>
<text x="145.4" y="163.4">C31</text>
<text x="154.7" y="166.1">D3</text>
<text x="168.7" y="166.1">D4</text>
<text x="175.3" y="163.7">PWR_FLAG</text>
<text x="154.7" y="168.6">1N914</text>
<text x="168.7" y="168.6">5.1V</text>
<text x="177.8" y="173.9">C55</text>
<text x="177.8" y="176.4">100uF</text>
<text x="158" y="180.7">GND</text>
<text x="172.2" y="184.5">GND</text>
<text x="64.7" y="191.4">Q1</text>
<text x="31.2" y="192.6">PWR_FLAG</text>
<text x="61.2" y="197">IN</text>
<text x="61.8" y="193.9">LM340T5</text>
<text x="67" y="197">OUT</text>
<text x="66.9" y="200.9" transform="rotate(-90 66.9 200.9)">GND</text>
<text x="31.2" y="208.4">PWR_FLAG</text>
<text x="54.9" y="204.8">C2</text>
<text x="54.9" y="207.4">10uF</text>
<text x="60.7" y="207.4">Tant</text>
<text x="54.9" y="218.5">C1</text>
<text x="54.9" y="220.8">1000uF</text>
<text x="85.1" y="221.5">100uF</text>
<text x="85.1" y="219">C51</text>
<text x="31.2" y="224.1">PWR_FLAG</text>
<text x="66.9" y="226.8" transform="rotate(-90 66.9 226.8)">GND</text>
<text x="97.8" y="222.4">GND</text>
<text x="173.4" y="223.1">+12V</text>
<text x="60.6" y="232.3">LM342P12</text>
<text x="61.2" y="228.4">IN</text>
<text x="67" y="228.4">OUT</text>
<text x="64.7" y="234.8">Q2</text>
</g>
<g font-size="1.8" fill="#725600">
<text x="22.2" y="30.8">DOT_CLK</text>
<text x="24.6" y="35.9">DOT_1</text>
<text x="24.6" y="33.4">DOT_2</text>
<text x="184.3" y="43.5">~{MEM_CE}</text>
<text x="184.3" y="59.5">~{LOC_RW}</text>
<text x="23.3" y="66.1">KIM_R~{W}</text>
<text x="184.1" y="70">~{RAM_WE}</text>
<text x="18.2" y="75.5">~{BOARD_ADDR}</text>
<text x="184.1" y="87.7">CE_ODD</text>
<text x="24.6" y="90.5">DOT_4</text>
<text x="23.7" y="100.2">KIM_A0</text>
<text x="17.4" y="105.8">HORIZ_UNBLK</text>
<text x="20.5" y="108.6">DISP_AD_0</text>
<text x="184.1" y="125.8">CE_EVEN</text>
<text x="20.5" y="136.2">~{DISP_AD_0}</text>
<text x="184.1" y="160.1">-5V</text>
<text x="20.1" y="197">+7.5V_RAW</text>
<text x="183.6" y="197">+5V</text>
<text x="26.7" y="212.7">GND</text>
<text x="20.7" y="228.4">+16V_RAW</text>
<text x="183.6" y="228.4">+12V</text>
</g>
<g font-size="1" fill="#c20000">
<text x="170.2" y="103.3">NOTE: 2N4916</text>
<text x="180.5" y="103.3">and</text>
<text x="180.6" y="104.5">with:</text>
<text x="181" y="105.6">Q3: PN2369A</text>
<text x="181" y="106.7">Q4: 2N4403</text>
<text x="181.6" y="107.8">C50: 220pF</text>
<text x="183.3" y="103.3">2N3646</text>
<text x="188.2" y="103.3">are</text>
<text x="190.7" y="103.3">obsolete.</text>
<text x="181" y="109">R20: 4K3</text>
<text x="73.7" y="232.2">NOTE: OBSOLETE.</text>
<text x="85.5" y="232.2">Use</text>
<text x="88.2" y="232.2">an</text>
<text x="90.3" y="232.2">LM340T12</text>
<text x="96.4" y="232.2">instead</text>
</g>
<g font-size=".8" fill="#c20000">
<text x="178" y="170.8">CORRECTION:</text>
<text x="184" y="170.8">DUPLICATE</text>
<text x="184.2" y="171.7">C36</text>
<text x="186.6" y="171.7">IN</text>
<text x="188.1" y="171.7">THE</text>
<text x="189" y="170.8">REFERENCE</text>
<text x="190.4" y="171.7">ORIGINAL</text>
</g>
</svg>
